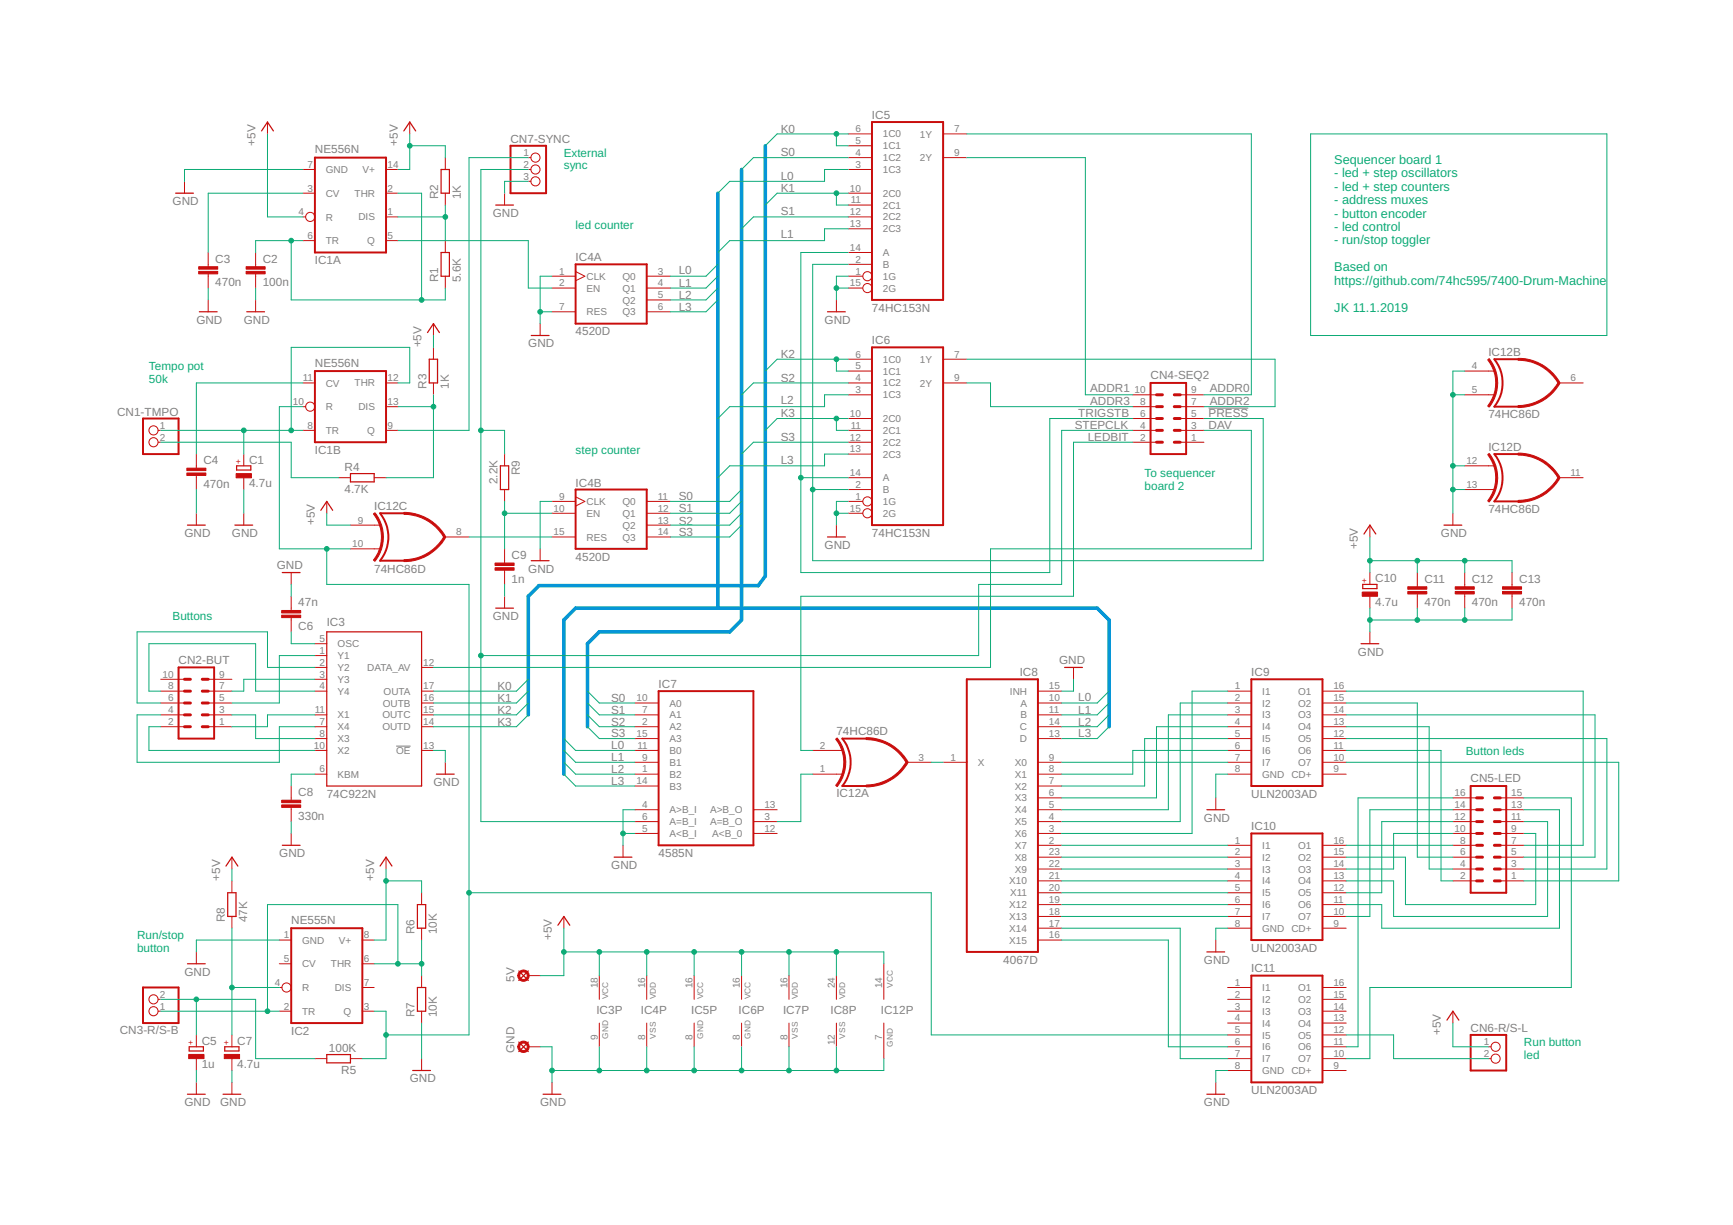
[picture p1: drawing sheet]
<svg xmlns="http://www.w3.org/2000/svg" width="297mm" height="210mm" viewBox="0 0 297 210" stroke-linecap="round" stroke-linejoin="round" font-family="sans-serif">
<path d="M207.2 69.9h6.8M67.9 127.8h2.5" fill="none" stroke="#808080" stroke-width=".17"/>
<g fill="none" stroke="#c90d0c" stroke-width=".34">
<path d="M54 27h12.2v16.3h-12.2zM87.5 25h6.1v8.1h-6.1zM149.5 20.9h12.1v30.5h-12.1zM98.7 45.3h12.1v10.2h-12.1zM149.5 59.5h12.1v30.5h-12.1zM24.5 71.7h6.1v6.1h-6.1zM54 63.6h12.2v12.2h-12.2zM197.2 65.6h6.1v12.2h-6.1zM260.2 61.6h-4.1a6.6 6.6 0 0 1 0 8.1h4.1M260.2 77.8h-4.1a6.5 6.5 0 0 1 0 8.1h4.1M69.2 87.9h-4a6.5 6.5 0 0 1 0 8.2h4M98.7 83.9h12.1v10.1h-12.1z"/>
<path d="M30.6 114.4h6.1v12.2h-6.1zM112.9 118.4h16.2v26.4h-16.2zM165.7 116.4h12.2v46.7h-12.2zM214.5 116.4h12.2v18.3h-12.2zM148.4 126.6h-4a6.5 6.5 0 0 1 0 8.1h4M252.1 134.7h6.1v18.3h-6.1zM49.9 159h12.2v16.3h-12.2zM214.5 142.8h12.2v18.3h-12.2zM24.5 169.2h6.1v6.1h-6.1zM214.5 167.2h12.2v18.3h-12.2zM252.1 177.3h6.1v6.1h-6.1z"/>
</g>
<g fill="none" stroke="#c90d0c" stroke-width=".17">
<path d="M31.6 31.1v2M45.8 20.9v2M51.9 37.2h.5M51.9 33.1h2.1M51.9 29h2.1M66.2 37.2h2M66.2 33.1h2M66.2 29h2M70.2 20.9v2M76.3 27v2M76.3 33.1v2M86.5 33.1v2"/>
<path d="M90.6 29h.4M90.6 27h.4M90.6 31.1h.4M145.4 37.2h4.1M145.4 33.1h4.1M145.4 29h4.1M145.4 27h4.1M145.4 25h4.1M145.4 22.9h4.1M145.4 35.1h4.1M145.4 39.2h4.1M161.6 27h4.1"/>
<path d="M161.6 22.9h4.1M35.7 43.3v2.4M35.7 46.9v2.5M35.7 51.4v2M43.8 43.3v2.4M43.8 46.9v2.5M43.8 51.4v2M51.9 41.2h2.1M66.2 41.2h2M74.3 55.5v2M74.3 59.5v2.1M76.3 41.2v2.1"/>
<path d="M76.3 47.3v2.1M92.6 55.5v2M94.6 47.3h4.1M94.6 49.4h4.1M94.6 53.4h4.1M98.7 46.5l1.5 .8-1.5 .8M110.8 47.3h4.1M110.8 49.4h4.1M110.8 51.4h4.1M110.8 53.4h4.1M143.4 51.4v2M145.4 47.3h2.5"/>
<path d="M145.4 49.4h2.5M145.4 45.3h4.1M145.4 43.3h4.1M27.1 73.7h.5M27.1 75.8h.5M33.7 77.8v2.4M41.8 77.8v2M51.9 73.7h2.1M51.9 69.7h.5M51.9 65.6h2.1M66.2 73.7h2M66.2 69.7h2"/>
<path d="M66.2 65.6h2M74.3 65.6v2M86.5 77.8v2M145.4 73.7h4.1M145.4 65.6h4.1M145.4 67.6h4.1M145.4 63.6h4.1M145.4 61.6h4.1M145.4 71.7h4.1M145.4 75.8h4.1M145.4 77.8h4.1M161.6 65.6h4.1"/>
<path d="M161.6 61.6h4.1M194.2 73.7h4M194.2 69.7h4M194.2 67.6h4M194.2 71.7h4M194.2 75.8h4M202.3 73.7h4.1M202.3 69.7h4.1M202.3 67.6h4.1M202.3 71.7h4.1M202.3 75.8h4.1M251.1 67.6h5"/>
<path d="M251.1 63.6h5M251.1 79.8h5M267.3 65.6h4.1M33.7 81.4v2.5M33.7 87.9v2.1M41.8 81.9v2M41.8 87.9v2.1M49.9 98.1v2M56 85.9v2M58 81.9h2.1M60.1 90h5.1M60.1 94h5.1"/>
<path d="M64.1 81.9h2.1M76.3 92h4.1M86.5 83.9v2M86.5 94v2.5M86.5 97.7v2.4M92.6 94v2.1M94.6 85.9h4.1M94.6 87.9h4.1M94.6 92h4.1M98.7 85.1l1.5 .8-1.5 .8M110.8 85.9h4.1M110.8 87.9h4.1"/>
<path d="M110.8 90h4.1M110.8 92h4.1M143.4 90v2M145.4 85.9h2.5M145.4 87.9h2.5M145.4 83.9h4.1M145.4 81.9h4.1M234.8 90v2M234.8 98.1v2M242.9 98.1v2.4M249 87.9v2.1M251.1 83.9h5"/>
<path d="M251.1 98.1v2.4M259.2 98.1v2.4M267.3 81.9h4.1M27.6 116.4h4M27.6 118.4h4M35.7 116.4h4.1M35.7 118.4h4.1M49.9 102.2v2.4M49.9 105.8v2.5M54 112.3h2M54 114.4h2M54 116.4h2"/>
<path d="M54 118.4h2M54 110.3h2M72.3 114.4h2M72.3 118.4h2M86.5 102.2v2M177.9 118.4h4.1M184 114.4v2M210.4 118.4h4.1M226.7 118.4h4M234.8 102.2v2M234.8 108.3v2M242.9 101.8v2.4"/>
<path d="M251.1 101.8v2.4M259.2 101.8v2.4M27.6 122.5h4M27.6 124.5h4M27.6 120.5h4M35.7 122.5h4.1M35.7 124.5h4.1M35.7 120.5h4.1M49.9 134.7v2.4M49.9 138.3v2.5M54 132.7h2M54 122.5h2"/>
<path d="M54 128.6h2M54 126.6h2M54 124.5h2M72.3 122.5h2M72.3 128.6h2M72.3 124.5h2M72.3 120.5h2M76.3 130.6v2.1M108.8 132.7h4.1M108.8 122.5h4.1M108.8 128.6h4.1M108.8 126.6h4.1"/>
<path d="M108.8 124.5h4.1M108.8 120.5h4.1M108.8 138.7h4.1M108.8 130.6h4.1M108.8 134.7h4.1M129.1 138.7h4.1M139.3 132.7h5.1M139.3 128.6h5.1M155.6 130.6h4M161.6 130.6h4.1M177.9 132.7h4.1M177.9 122.5h4.1"/>
<path d="M177.9 126.6h4.1M177.9 124.5h4.1M177.9 120.5h4.1M177.9 138.7h4.1M177.9 130.6h4.1M177.9 134.7h4.1M177.9 136.7h4.1M208.4 136.7v2M210.4 132.7h4.1M210.4 122.5h4.1M210.4 128.6h4.1M210.4 126.6h4.1"/>
<path d="M210.4 124.5h4.1M210.4 120.5h4.1M210.4 130.6h4.1M226.7 132.7h4M226.7 122.5h4M226.7 128.6h4M226.7 126.6h4M226.7 124.5h4M226.7 120.5h4M226.7 130.6h4M249 138.7h4.1M249 136.7h4.1"/>
<path d="M257.2 138.7h4M257.2 136.7h4M39.8 146.9v2M39.8 150.9v2.1M39.8 157v2M49.9 142.8v2M66.2 146.9v2M72.3 153v2M72.3 159v2.1M96.6 157v2M106.8 144.8v2.1M108.8 140.8h4.1"/>
<path d="M108.8 142.8h4.1M129.1 140.8h4.1M129.1 142.8h4.1M177.9 140.8h4.1M177.9 142.8h4.1M177.9 144.8h4.1M177.9 146.9h4.1M177.9 148.9h4.1M177.9 150.9h4.1M177.9 153h4.1M177.9 155h4.1M177.9 157h4.1"/>
<path d="M177.9 159h4.1M210.4 144.8h4.1M210.4 146.9h4.1M210.4 148.9h4.1M210.4 150.9h4.1M210.4 153h4.1M210.4 155h4.1M210.4 157h4.1M210.4 159h4.1M226.7 144.8h4M226.7 146.9h4M226.7 148.9h4"/>
<path d="M226.7 150.9h4M226.7 153h4M226.7 155h4M226.7 157h4M226.7 159h4M249 140.8h4.1M249 142.8h4.1M249 144.8h4.1M249 146.9h4.1M249 148.9h4.1M249 150.9h4.1M257.2 140.8h4"/>
<path d="M257.2 142.8h4M257.2 144.8h4M257.2 146.9h4M257.2 148.9h4M257.2 150.9h4M27.1 173.3h.5M27.1 171.2h.5M33.7 163.1v2M33.7 177.3v2.1M39.8 177.3v2.1M47.9 173.3h2M47.9 169.2h.4"/>
<path d="M47.9 165.1h2M47.9 161.1h2M62.1 173.3h2M62.1 169.2h2M62.1 165.1h2M62.1 161.1h2M72.3 167.2v2M72.3 173.3v2M90.6 179.4h2M90.6 167.2h2M102.7 167.2v4M102.7 175.3v4.1"/>
<path d="M110.8 167.2v4M110.8 175.3v4.1M119 167.2v4M119 175.3v4.1M127.1 167.2v4M127.1 175.3v4.1M135.2 167.2v4M135.2 175.3v4.1M143.4 167.2v4M143.4 175.3v4.1M151.5 165.1v6.1M151.5 175.3v6.1"/>
<path d="M177.9 161.1h4.1M208.4 161.1v2M210.4 173.3h4.1M210.4 169.2h4.1M210.4 171.2h4.1M210.4 175.3h4.1M210.4 177.3h4.1M210.4 179.4h4.1M226.7 173.3h4M226.7 169.2h4M226.7 171.2h4M226.7 175.3h4"/>
<path d="M226.7 177.3h4M226.7 179.4h4M249 173.3v2M255.1 179.4h.5M33.7 181.4v2M33.7 185.5v2M39.8 181.4v2M39.8 185.5v2M54 181.4h2M60.1 181.4h2M72.3 181.4v2M94.6 185.5v2"/>
<path d="M208.4 185.5v2M210.4 181.4h4.1M210.4 183.4h4.1M226.7 181.4h4M226.7 183.4h4M255.1 181.4h.5"/>
<circle cx="53.2" cy="37.2" r=".78"/>
<circle cx="91.8" cy="31.1" r=".78"/>
<circle cx="91.8" cy="27" r=".78"/>
<circle cx="91.8" cy="29" r=".78"/>
<circle cx="148.7" cy="47.3" r=".78"/>
<circle cx="148.7" cy="49.4" r=".78"/>
<circle cx="26.3" cy="75.8" r=".78"/>
<circle cx="26.3" cy="73.7" r=".78"/>
<circle cx="53.2" cy="69.7" r=".78"/>
<circle cx="148.7" cy="87.9" r=".78"/>
<circle cx="148.7" cy="85.9" r=".78"/>
<circle cx="26.3" cy="171.2" r=".78"/>
<circle cx="26.3" cy="173.3" r=".78"/>
<circle cx="49.1" cy="169.2" r=".78"/>
<circle cx="256.3" cy="179.4" r=".78"/>
<circle cx="256.3" cy="181.4" r=".78"/>
</g>
<g fill="none" stroke="#c90d0c" stroke-width=".21">
<path d="M30.1 33.1h3M44.8 22.4l1-1.5 1.1 1.5M69.2 22.4l1-1.5 1 1.5M75.6 29h1.4v4.1h-1.4zM85 35.1h3M34.2 53.4h3M42.3 53.4h3M73.3 57l1-1.5 1 1.5M75.6 43.3h1.4v4h-1.4zM91.1 57.5h3M141.8 53.4h3.1M40.6 79.8h2.4v.7h-2.4z"/>
<path d="M73.6 61.6h1.4v4h-1.4zM85.8 79.8h1.4v4.1h-1.4zM32.1 90h3.1M40.3 90h3M48.4 98.1h3M55 87.4l1-1.5 1 1.5M60.1 81.2h4v1.4h-4zM91.1 96.1h3M141.8 92h3.1M233.8 91.5l1-1.5 1 1.5M247.5 90h3M56 108.3h16.3v26.4h-16.3z"/>
<path d="M85 104.2h3M182.5 114.4h3M233.3 110.3h3M233.6 100.1h2.4v.8h-2.4zM74.8 132.7h3.1M206.9 138.7h3M38.7 148.4l1.1-1.5 1 1.5M39 153h1.4v4h-1.4zM48.4 144.8h3M65.2 148.4l1-1.5 1 1.5M71.5 155h1.5v4h-1.5zM95.6 158.5l1-1.5 1.1 1.5"/>
<path d="M105.3 146.9h3M32.1 165.1h3.1M32.4 179.4h2.5v.7h-2.5zM38.5 179.4h2.5v.7h-2.5zM71.5 169.2h1.5v4.1h-1.5zM88.9 166.4l1.7 1.6M88.9 178.6l1.7 1.6M90.6 166.4l-1.7 1.6M90.6 178.6l-1.7 1.6M206.9 163.1h3M248 174.8l1-1.5 1 1.5M32.1 187.5h3.1"/>
<path d="M38.2 187.5h3.1M56 180.7h4.1v1.4h-4.1zM70.7 183.4h3.1M93.1 187.5h3M206.9 187.5h3"/>
</g>
<g fill="#c90d0c" stroke="#c90d0c" stroke-width=".17">
<path d="M148.5 126.4a8.2 8.2 0 0 1 7.1 4.2l-.2 .1a7.9 7.9 0 0 0-6.9-4z" fill-rule="evenodd"/>
<path d="M148.5 134.5a8 8 0 0 0 6.9-4l.2 .2a8.3 8.3 0 0 1-7.1 4.1z" fill-rule="evenodd"/>
<path d="M143.2 126.7l.3-.3a6.6 6.6 0 0 1 0 8.4l-.3-.2a6.3 6.3 0 0 0 0-7.9z" fill-rule="evenodd"/>
<path d="M69.2 95.9a7.9 7.9 0 0 0 6.9-4l.3 .2a8.1 8.1 0 0 1-7.2 4.1z" fill-rule="evenodd"/>
<path d="M69.2 87.8a8.2 8.2 0 0 1 7.2 4.2l-.3 .1a7.9 7.9 0 0 0-6.9-4z" fill-rule="evenodd"/>
<path d="M64 88.1l.3-.2a6.7 6.7 0 0 1 0 8.3l-.3-.2a6.4 6.4 0 0 0 0-7.9z" fill-rule="evenodd"/>
<path d="M88.9 166.6a.98 .98 0 0 1 1.6 0 .98 .98 0 0 1-.5 1.5 .98 .98 0 0 1-1.2-.9h.3a.65 .65 0 0 1 .9-.6 .65 .65 0 0 1 .2 1 .65 .65 0 0 1-1.1-.2v-.2h-.3z" fill-rule="evenodd"/>
<path d="M88.9 178.8a.97 .97 0 0 1 1.6 0 .97 .97 0 0 1-.5 1.5 .97 .97 0 0 1-1.2-.9h.3a.65 .65 0 0 1 .9-.7 .65 .65 0 0 1 .2 1.1 .65 .65 0 0 1-1.1-.2v-.2h-.3z" fill-rule="evenodd"/>
<path d="M260.2 69.5a7.9 7.9 0 0 0 6.9-4l.3 .2a8.2 8.2 0 0 1-7.2 4.1z" fill-rule="evenodd"/>
<path d="M260.2 61.4a8.1 8.1 0 0 1 7.2 4.2l-.3 .1a7.9 7.9 0 0 0-6.9-4z" fill-rule="evenodd"/>
<path d="M255 61.7l.2-.3a6.7 6.7 0 0 1 0 8.4l-.2-.2a6.4 6.4 0 0 0 0-7.9z" fill-rule="evenodd"/>
<path d="M260.2 85.7a7.9 7.9 0 0 0 6.9-4l.3 .2a8.2 8.2 0 0 1-7.2 4.2z" fill-rule="evenodd"/>
<path d="M260.2 77.6a8.2 8.2 0 0 1 7.2 4.2l-.3 .2a7.9 7.9 0 0 0-6.9-4z" fill-rule="evenodd"/>
<path d="M255 77.9l.2-.2a6.7 6.7 0 0 1 0 8.3l-.2-.2a6.4 6.4 0 0 0 0-7.9z" fill-rule="evenodd"/>
</g>
<g fill="none" stroke="#c90d0c" stroke-width=".51">
<path d="M198.2 71.7h1M198.2 73.7h1M198.2 75.8h1M198.2 67.6h1M198.2 69.7h1M201.3 71.7h1M201.3 73.7h1M201.3 75.8h1M201.3 67.6h1M201.3 69.7h1M31.6 116.4h1M31.6 118.4h1"/>
<path d="M34.7 116.4h1M34.7 118.4h1M31.6 120.5h1M31.6 122.5h1M31.6 124.5h1M34.7 120.5h1M34.7 122.5h1M34.7 124.5h1M253.1 136.7h1M253.1 138.7h1M256.1 136.7h1.1M256.1 138.7h1.1"/>
<path d="M253.1 146.9h1M253.1 148.9h1M253.1 150.9h1M253.1 142.8h1M253.1 144.8h1M253.1 140.8h1M256.1 146.9h1.1M256.1 148.9h1.1M256.1 150.9h1.1M256.1 142.8h1.1M256.1 144.8h1.1M256.1 140.8h1.1"/>
</g>
<g fill="#c90d0c" stroke="#c90d0c" stroke-width=".17">
<path d="M40.5 81.2h2.6v.7h-2.6z"/>
<path d="M42.2 46.5h3.2v.4h-3.2z"/>
<path d="M42.2 45.7h3.2v.4h-3.2z"/>
<path d="M34.1 46.5h3.2v.4h-3.2z"/>
<path d="M34.1 45.7h3.2v.4h-3.2z"/>
<path d="M32 81h3.3v.5h-3.3z"/>
<path d="M32 80.2h3.3v.4h-3.3z"/>
<path d="M32.3 180.7h2.7v.7h-2.7z"/>
<path d="M38.4 180.7h2.7v.7h-2.7z"/>
<path d="M48.3 104.6h3.2v.4h-3.2z"/>
<path d="M48.3 105.4h3.2v.4h-3.2z"/>
<path d="M48.3 137.9h3.2v.4h-3.2z"/>
<path d="M48.3 137.1h3.2v.4h-3.2z"/>
<path d="M84.9 97.3h3.2v.4h-3.2z"/>
<path d="M84.9 96.5h3.2v.4h-3.2z"/>
<path d="M241.3 101.3h3.3v.5h-3.3z"/>
<path d="M241.3 100.5h3.3v.5h-3.3z"/>
<path d="M249.4 101.3h3.3v.5h-3.3z"/>
<path d="M249.4 100.5h3.3v.5h-3.3z"/>
<path d="M257.5 101.3h3.3v.5h-3.3z"/>
<path d="M257.5 100.5h3.3v.5h-3.3z"/>
<path d="M233.5 101.5h2.6v.7h-2.6z"/>
</g>
<path d="M123 33.1v71.1M127.1 29v77.2l-2 2.1h-22.4l-2 2v14.2M131.2 25v73.7l-1.2 1.7h-37.6l-1.8 1.8v20.3M190.1 124.5v-18.3l-2-2h-89.4l-2.1 2v26.5" fill="none" stroke="#0696d7" stroke-width=".61"/>
<g fill="none" stroke="#0dab76" stroke-width=".17">
<path d="M45.8 22.9v14.3h6.1M51.9 29h-20.3v2.1M51.9 33.1h-16.2v10.2M68.2 37.2h8.1M68.2 33.1h4.1v18.3M70.2 22.9v6.1h-2M70.2 25h6.1v2M76.3 35.1v6.1M90.6 29h-8.2v111.8h26.4M90.6 31.1h-4.1v2M90.6 27h-10.2v46.7h-12.2M143.4 22.9v2.1h2"/>
<path d="M143.4 33.1v2h2M145.4 37.2h-16.3l-2 2M145.4 29h-4.1v2.1h-16.2l-2.1 2M145.4 33.1h-12.2l-2 2M145.4 39.2h-4.1v2h-16.2l-2.1 2.1M145.4 22.9h-12.2l-2 2.1M145.4 27h-16.3l-2 2M165.7 27h20.3v40.6h8.2M165.7 22.9h48.8v44.7h-8.1M224.6 22.9h50.8v34.6h-50.8zM35.7 49.4v2M43.8 49.4v2"/>
<path d="M49.9 41.2v10.2h26.4v-2M51.9 41.2h-8.1v2.1M68.2 41.2h22.4v8.2h4M74.3 57.5v2M92.6 53.4h2M94.6 47.3h-2v8.2M123 45.3l-2 2h-6.1M123 51.4l-2 2h-6.1M123 47.3l-2 2.1h-6.1M123 49.4l-2 2h-6.1M143.4 49.4h2M145.4 47.3h-2v4.1"/>
<path d="M145.4 45.3h-6.1v50.8h77.2v-24.4h-10.1M145.4 43.3h-8.1v54.8h42.6v-26.4h14.3M27.6 75.8h22.3v6.1h8.1M27.6 73.7h24.3M41.8 73.7v4.1M51.9 65.6h-18.2v12.2M51.9 69.7h-4v24.3h12.2M68.2 65.6h2v-6.1h-20.3v14.2M68.2 69.7h6.1M74.3 67.6v14.3h-8.1M82.4 73.7h4.1v4.1M143.4 61.6v2h2"/>
<path d="M143.4 71.7v2h2M145.4 67.6h-4.1v2.1h-16.2l-2.1 2M145.4 77.8h-4.1v2h-16.2l-2.1 2.1M145.4 65.6h-16.3l-2 2M145.4 75.8h-16.3l-2 2M145.4 61.6h-12.2l-2 2M145.4 71.7h-12.2l-2 2M165.7 65.6h4.1v4.1h24.4M165.7 61.6h52.8v8.1h-12.1M194.2 75.8h-10.2v26.4h-46.7v26.4h2M194.2 73.7h-12.2v26.4h-14.3v12.2h-85.3M206.4 73.7h8.1v20.3h-44.7v20.4h-95.5"/>
<path d="M249 67.6h2.1M249 79.8h2.1M251.1 63.6h-2.1v24.3M33.7 83.9v4M41.8 83.9v4M56 87.9v2.1h4.1M56 94v6.1h24.4v77.2h-14.2M80.4 92h14.2M86.5 85.9v8.1M86.5 87.9h8.1M94.6 85.9h-2v8.1M127.1 87.9l-2 2.1h-10.2"/>
<path d="M127.1 83.9l-2 2h-10.2M127.1 85.9l-2 2h-10.2M127.1 90l-2 2h-10.2M137.3 81.9h8.1M139.3 83.9h6.1M143.4 87.9h2M145.4 85.9h-2v4.1M234.8 92v6.1M234.8 96.1h24.4v2M242.9 96.1v2M249 83.9h2.1M251.1 96.1v2"/>
<path d="M27.6 118.4h-2.1v-8.1h18.3v8.1h10.2M49.9 100.1v2.1M49.9 108.3v2h4.1M54 114.4h-8.2v-6.1h-22.3v12.2h4.1M54 116.4h-12.2v2h-2M54 112.3h-6.1v8.2h-8.1M86.5 100.1v2.1M90.6 116.4l-2.1 2h-14.2M90.6 118.4l-2.1 2.1h-14.2M100.7 118.4l2 2.1h6.1M184 116.4v2h-2M190.1 118.4l-2 2.1h-6.1"/>
<path d="M210.4 118.4h-6.1v24.4h-22.3M230.7 118.4h40.7v26.4h-10.2M234.8 104.2v4.1M242.9 104.2v2M251.1 104.2v2M259.2 104.2v2h-24.4M27.6 124.5h-2.1v4.1h28.5M27.6 122.5h-4.1v8.1h24.4v-6.1h6.1M39.8 122.5h4v4.1h10.2M54 122.5h-8.2v2h-6M54 132.7h-4.1v2M74.3 128.6h2v2"/>
<path d="M90.6 120.5l-2.1 2h-14.2M90.6 122.5l-2.1 2h-14.2M96.6 126.6l2.1 2h10.1M96.6 130.6l2.1 2.1h10.1M96.6 128.6l2.1 2h10.1M96.6 132.7l2.1 2h10.1M100.7 120.5l2 2h6.1M100.7 122.5l2 2h6.1M100.7 124.5l2 2.1h6.1M108.8 138.7h-2v6.1M139.3 132.7h-2v8.1h-4.1M159.6 130.6h2"/>
<path d="M182 130.6h28.4M190.1 120.5l-2 2h-6.1M190.1 122.5l-2 2h-6.1M190.1 124.5l-2 2.1h-6.1M210.4 128.6h-16.2v4.1h-12.2M210.4 122.5h-10.1v16.2h-18.3M210.4 132.7h-2v4M210.4 120.5h-8.1v20.3h-20.3M210.4 124.5h-12.2v12.2h-16.2M210.4 126.6h-14.2v8.1h-14.2M230.7 128.6h16.3v22.3h2M230.7 130.6h46.8v20.3h-16.3"/>
<path d="M230.7 120.5h12.2v26.4h6.1M230.7 122.5h42.7v24.4h-12.2M230.7 124.5h14.3v24.4h4M230.7 126.6h44.7v22.3h-14.2M249 138.7h-14.2v18.3h-4.1M249 136.7h-16.2v42.7h-2.1M261.2 136.7h8.1v32.5h-34.5v12.2h-4.1M261.2 138.7h6.1v20.3h-30.5v-4h-6.1M39.8 148.9v2M39.8 159v18.3M49.9 140.8v2M66.2 148.9v12.2h-2.1"/>
<path d="M66.2 150.9h6.1v2.1M80.4 153h79.2v24.3h50.8M96.6 159v8.2h-4M106.8 142.8h2M182 150.9h28.4M182 159h20.3v22.4h8.1M182 155h28.4M182 153h28.4M182 144.8h28.4M182 146.9h28.4M182 148.9h28.4M182 157h28.4"/>
<path d="M210.4 159h-2v2.1M230.7 144.8h18.3M249 142.8h-10.1v6.1h-8.2M249 140.8h-12.2v12.2h-6.1M261.2 140.8h4.1v16.2h-26.4v-6.1h-8.2M261.2 142.8h2v12.2h-22.3v-8.1h-10.2M27.6 171.2h16.2v10.2h10.2M27.6 173.3h20.3M33.7 171.2v6.1M39.8 169.2h8.1M47.9 161.1h-14.2v2M64.1 173.3h2.1v8.1h-4.1"/>
<path d="M64.1 165.1h8.2M68.2 165.1v-10.1h-22.4v18.3M72.3 161.1v6.1M72.3 175.3v6.1M92.6 179.4h2v6.1M96.6 163.1h54.9v2M102.7 163.1v4.1M102.7 179.4v4M110.8 163.1v4.1M110.8 179.4v4M119 163.1v4.1M119 179.4v4"/>
<path d="M127.1 163.1v4.1M127.1 179.4v4M135.2 163.1v4.1M135.2 179.4v4M143.4 163.1v4.1M143.4 179.4v4M182 161.1h18.3v18.3h10.1M230.7 177.3h8.2v4.1h16.2M249 175.3v4.1h6.1M33.7 183.4v2.1M39.8 183.4v2.1M151.5 181.4v2h-56.9"/>
<path d="M210.4 183.4h-2v2.1"/>
</g>
<g fill="#0dab76" stroke="#0dab76" stroke-width=".17">
<circle cx="70.2" cy="25" r=".4"/>
<circle cx="66.2" cy="150.9" r=".4"/>
<circle cx="96.6" cy="163.1" r=".4"/>
<circle cx="143.4" cy="163.1" r=".4"/>
<circle cx="135.2" cy="163.1" r=".4"/>
<circle cx="127.1" cy="163.1" r=".4"/>
<circle cx="119" cy="163.1" r=".4"/>
<circle cx="110.8" cy="163.1" r=".4"/>
<circle cx="102.7" cy="163.1" r=".4"/>
<circle cx="234.8" cy="96.1" r=".4"/>
<circle cx="251.1" cy="96.1" r=".4"/>
<circle cx="242.9" cy="96.1" r=".4"/>
<circle cx="92.6" cy="53.4" r=".4"/>
<circle cx="143.4" cy="87.9" r=".4"/>
<circle cx="143.4" cy="49.4" r=".4"/>
<circle cx="106.8" cy="142.8" r=".4"/>
<circle cx="94.6" cy="183.4" r=".4"/>
<circle cx="143.4" cy="183.4" r=".4"/>
<circle cx="135.2" cy="183.4" r=".4"/>
<circle cx="127.1" cy="183.4" r=".4"/>
<circle cx="119" cy="183.4" r=".4"/>
<circle cx="110.8" cy="183.4" r=".4"/>
<circle cx="102.7" cy="183.4" r=".4"/>
<circle cx="234.8" cy="106.2" r=".4"/>
<circle cx="251.1" cy="106.2" r=".4"/>
<circle cx="242.9" cy="106.2" r=".4"/>
<circle cx="249" cy="67.6" r=".4"/>
<circle cx="249" cy="79.8" r=".4"/>
<circle cx="249" cy="83.9" r=".4"/>
<circle cx="49.9" cy="41.2" r=".4"/>
<circle cx="72.3" cy="51.4" r=".4"/>
<circle cx="76.3" cy="37.2" r=".4"/>
<circle cx="49.9" cy="73.7" r=".4"/>
<circle cx="41.8" cy="73.7" r=".4"/>
<circle cx="74.3" cy="69.7" r=".4"/>
<circle cx="72.3" cy="165.1" r=".4"/>
<circle cx="68.2" cy="165.1" r=".4"/>
<circle cx="45.8" cy="173.3" r=".4"/>
<circle cx="33.7" cy="171.2" r=".4"/>
<circle cx="66.2" cy="177.3" r=".4"/>
<circle cx="56" cy="94" r=".4"/>
<circle cx="80.4" cy="153" r=".4"/>
<circle cx="39.8" cy="169.2" r=".4"/>
<circle cx="82.4" cy="112.3" r=".4"/>
<circle cx="82.4" cy="73.7" r=".4"/>
<circle cx="86.5" cy="87.9" r=".4"/>
<circle cx="139.3" cy="83.9" r=".4"/>
<circle cx="137.3" cy="81.9" r=".4"/>
<circle cx="143.4" cy="22.9" r=".4"/>
<circle cx="143.4" cy="33.1" r=".4"/>
<circle cx="143.4" cy="61.6" r=".4"/>
<circle cx="143.4" cy="71.7" r=".4"/>
</g>
<g font-size="2.2" fill="#0dab76">
<text x="228.7" y="28">Sequencer board 1</text>
<text x="228.7" y="30.3">- led + step oscillators</text>
<text x="228.7" y="32.7">- led + step counters</text>
<text x="228.7" y="35">- address muxes</text>
<text x="228.7" y="37.3">- button encoder</text>
<text x="228.7" y="39.6">- led control</text>
<text x="228.7" y="41.9">- run/stop toggler</text>
<text x="228.7" y="46.5">Based on</text>
<text x="228.7" y="48.8">https://github.com/74hc595/7400-Drum-Machine</text>
<text x="228.7" y="53.4">JK 11.1.2019</text>
</g>
<g font-size="2" fill="#808080">
<text x="133.8" y="22.7">K0</text>
<text x="149.5" y="20.4">IC5</text>
<text x="43.8" y="25" transform="rotate(-90 43.8 25)">+5V</text>
<text x="54" y="26.3">NE556N</text>
<text x="68.2" y="25" transform="rotate(-90 68.2 25)">+5V</text>
<text x="87.5" y="24.5">CN7-SYNC</text>
<text x="133.8" y="26.8">S0</text>
<text x="29.6" y="35.1">GND</text>
<text x="75.1" y="34.1" transform="rotate(-90 75.1 34.1)">R2</text>
<text x="79" y="34.1" transform="rotate(-90 79 34.1)">1K</text>
<text x="133.8" y="30.9">L0</text>
<text x="133.8" y="32.9">K1</text>
<text x="84.4" y="37.2">GND</text>
<text x="133.8" y="40.8">L1</text>
<text x="133.8" y="36.8">S1</text>
<text x="36.9" y="45">C3</text>
<text x="45" y="45">C2</text>
<text x="54" y="45.3">IC1A</text>
<text x="98.7" y="44.8">IC4A</text>
<text x="116.3" y="46.9">L0</text>
<text x="36.9" y="49.1">470n</text>
<text x="45" y="49.1">100n</text>
<text x="75.1" y="48.3" transform="rotate(-90 75.1 48.3)">R1</text>
<text x="79" y="48.3" transform="rotate(-90 79 48.3)">5.6K</text>
<text x="116.3" y="49.2">L1</text>
<text x="116.3" y="51.2">L2</text>
<text x="116.3" y="53.2">L3</text>
<text x="149.5" y="53.4">74HC153N</text>
<text x="33.7" y="55.5">GND</text>
<text x="41.8" y="55.5">GND</text>
<text x="72.3" y="59.5" transform="rotate(-90 72.3 59.5)">+5V</text>
<text x="90.5" y="59.5">GND</text>
<text x="98.7" y="57.5">4520D</text>
<text x="141.3" y="55.5">GND</text>
<text x="149.5" y="59">IC6</text>
<text x="54" y="62.9">NE556N</text>
<text x="133.8" y="65.4">S2</text>
<text x="133.8" y="61.3">K2</text>
<text x="197.2" y="65">CN4-SEQ2</text>
<text x="255.1" y="61">IC12B</text>
<text x="20.1" y="71.2">CN1-TMPO</text>
<text x="73.1" y="66.6" transform="rotate(-90 73.1 66.6)">R3</text>
<text x="76.9" y="66.6" transform="rotate(-90 76.9 66.6)">1K</text>
<text x="133.8" y="69.3">L2</text>
<text x="133.8" y="71.5">K3</text>
<text x="184.8" y="71.5">TRIGSTB</text>
<text x="186.8" y="67.2">ADDR1</text>
<text x="186.8" y="69.5">ADDR3</text>
<text x="207.2" y="71.5">PRESS</text>
<text x="207.4" y="67.2">ADDR0</text>
<text x="207.4" y="69.5">ADDR2</text>
<text x="255.1" y="71.7">74HC86D</text>
<text x="54" y="77.8">IC1B</text>
<text x="133.8" y="75.6">S3</text>
<text x="184.2" y="73.5">STEPCLK</text>
<text x="186.4" y="75.6">LEDBIT</text>
<text x="207.2" y="73.5">DAV</text>
<text x="255.1" y="77.3">IC12D</text>
<text x="34.9" y="83.6">470n</text>
<text x="34.9" y="79.5">C4</text>
<text x="42.7" y="83.5">4.7u</text>
<text x="42.7" y="79.4">C1</text>
<text x="59" y="80.7">R4</text>
<text x="85.3" y="82.9" transform="rotate(-90 85.3 82.9)">2.2K</text>
<text x="89.1" y="81.4" transform="rotate(-90 89.1 81.4)">R9</text>
<text x="98.7" y="83.4">IC4B</text>
<text x="133.8" y="79.4">L3</text>
<text x="54" y="90" transform="rotate(-90 54 90)">+5V</text>
<text x="59" y="84.5">4.7K</text>
<text x="64.1" y="87.4">IC12C</text>
<text x="116.3" y="85.7">S0</text>
<text x="116.3" y="87.8">S1</text>
<text x="116.3" y="90">S2</text>
<text x="255.1" y="88">74HC86D</text>
<text x="31.6" y="92">GND</text>
<text x="39.7" y="92">GND</text>
<text x="87.7" y="95.8">C9</text>
<text x="116.3" y="91.8">S3</text>
<text x="141.3" y="94.1">GND</text>
<text x="149.5" y="92">74HC153N</text>
<text x="232.8" y="94.1" transform="rotate(-90 232.8 94.1)">+5V</text>
<text x="247" y="92">GND</text>
<text x="47.5" y="97.5">GND</text>
<text x="64.1" y="98.1">74HC86D</text>
<text x="87.7" y="99.8">1n</text>
<text x="90.5" y="98.1">GND</text>
<text x="98.7" y="96.1">4520D</text>
<text x="235.7" y="99.8">C10</text>
<text x="244.1" y="99.8">C11</text>
<text x="252.3" y="99.8">C12</text>
<text x="260.4" y="99.8">C13</text>
<text x="51.1" y="103.9">47n</text>
<text x="51.1" y="108">C6</text>
<text x="56" y="107.3">IC3</text>
<text x="84.4" y="106.2">GND</text>
<text x="235.7" y="103.8">4.7u</text>
<text x="244.1" y="103.9">470n</text>
<text x="252.3" y="103.9">470n</text>
<text x="260.4" y="103.9">470n</text>
<text x="30.6" y="113.8">CN2-BUT</text>
<text x="181.5" y="113.8">GND</text>
<text x="232.8" y="112.3">GND</text>
<text x="85.3" y="118.2">K0</text>
<text x="112.9" y="117.9">IC7</text>
<text x="174.8" y="115.9">IC8</text>
<text x="214.5" y="115.8">IC9</text>
<text x="85.3" y="120.3">K1</text>
<text x="85.3" y="122.3">K2</text>
<text x="85.3" y="124.3">K3</text>
<text x="104.8" y="120.3">S0</text>
<text x="104.8" y="122.3">S1</text>
<text x="104.8" y="124.3">S2</text>
<text x="143.4" y="125.9">74HC86D</text>
<text x="184.8" y="120.1">L0</text>
<text x="184.8" y="122.3">L1</text>
<text x="184.8" y="124.3">L2</text>
<text x="104.8" y="128.4">L0</text>
<text x="104.8" y="130.4">L1</text>
<text x="104.8" y="126.4">S3</text>
<text x="184.8" y="126.4">L3</text>
<text x="51.1" y="136.4">C8</text>
<text x="56" y="136.7">74C922N</text>
<text x="74.3" y="134.7">GND</text>
<text x="104.8" y="132.4">L2</text>
<text x="104.8" y="134.5">L3</text>
<text x="143.4" y="136.6">IC12A</text>
<text x="214.5" y="136.7">ULN2003AD</text>
<text x="252.1" y="134.1">CN5-LED</text>
<text x="51.1" y="140.5">330n</text>
<text x="206.4" y="140.8">GND</text>
<text x="214.5" y="142.2">IC10</text>
<text x="47.9" y="146.9">GND</text>
<text x="104.8" y="148.9">GND</text>
<text x="112.9" y="146.9">4585N</text>
<text x="37.7" y="150.9" transform="rotate(-90 37.7 150.9)">+5V</text>
<text x="64.1" y="150.9" transform="rotate(-90 64.1 150.9)">+5V</text>
<text x="38.5" y="158" transform="rotate(-90 38.5 158)">R8</text>
<text x="42.4" y="158" transform="rotate(-90 42.4 158)">47K</text>
<text x="49.9" y="158.3">NE555N</text>
<text x="71.1" y="160.1" transform="rotate(-90 71.1 160.1)">R6</text>
<text x="74.9" y="160.1" transform="rotate(-90 74.9 160.1)">10K</text>
<text x="94.6" y="161.1" transform="rotate(-90 94.6 161.1)">+5V</text>
<text x="31.6" y="167.2">GND</text>
<text x="172" y="165.2">4067D</text>
<text x="206.4" y="165.2">GND</text>
<text x="214.5" y="163.1">ULN2003AD</text>
<text x="214.5" y="166.6">IC11</text>
<text x="88.2" y="168.2" transform="rotate(-90 88.2 168.2)">5V</text>
<text x="102.2" y="173.8">IC3P</text>
<text x="109.8" y="173.8">IC4P</text>
<text x="118.5" y="173.8">IC5P</text>
<text x="126.6" y="173.8">IC6P</text>
<text x="134.2" y="173.8">IC7P</text>
<text x="142.4" y="173.8">IC8P</text>
<text x="151" y="173.8">IC12P</text>
<text x="20.5" y="177.2">CN3-R/S-B</text>
<text x="34.6" y="179">C5</text>
<text x="40.7" y="179">C7</text>
<text x="49.9" y="177.3">IC2</text>
<text x="71.1" y="174.3" transform="rotate(-90 71.1 174.3)">R7</text>
<text x="74.9" y="174.3" transform="rotate(-90 74.9 174.3)">10K</text>
<text x="247" y="177.3" transform="rotate(-90 247 177.3)">+5V</text>
<text x="252.1" y="176.8">CN6-R/S-L</text>
<text x="34.6" y="183">1u</text>
<text x="40.7" y="183">4.7u</text>
<text x="56.4" y="180.2">100K</text>
<text x="58.5" y="184">R5</text>
<text x="70.2" y="185.5">GND</text>
<text x="88.2" y="180.4" transform="rotate(-90 88.2 180.4)">GND</text>
<text x="31.6" y="189.5">GND</text>
<text x="37.7" y="189.5">GND</text>
<text x="92.6" y="189.5">GND</text>
<text x="206.4" y="189.5">GND</text>
<text x="214.5" y="187.5">ULN2003AD</text>
</g>
<g font-size="2" fill="#0dab76">
<text x="96.6" y="26.9">External</text>
<text x="96.6" y="29">sync</text>
<text x="98.7" y="39.2">led counter</text>
<text x="25.5" y="63.5">Tempo pot</text>
<text x="25.5" y="65.6">50k</text>
<text x="98.7" y="77.8">step counter</text>
<text x="196.2" y="81.8">To sequencer</text>
<text x="196.2" y="83.9">board 2</text>
<text x="29.6" y="106.2">Buttons</text>
<text x="251.3" y="129.4">Button leds</text>
<text x="23.5" y="161">Run/stop</text>
<text x="23.5" y="163.1">button</text>
<text x="261.2" y="179.3">Run button</text>
<text x="261.2" y="181.4">led</text>
</g>
<g font-size="1.7" fill="#808080">
<text x="146.6" y="22.7">6</text>
<text x="151.3" y="23.6">1C0</text>
<text x="157.7" y="23.6">1Y</text>
<text x="163.5" y="22.7">7</text>
<text x="52.7" y="28.8">7</text>
<text x="55.8" y="29.7">GND</text>
<text x="62.2" y="29.7">V+</text>
<text x="66.4" y="28.8">14</text>
<text x="89.8" y="26.7">1</text>
<text x="89.8" y="28.8">2</text>
<text x="146.6" y="28.8">3</text>
<text x="146.6" y="26.7">4</text>
<text x="146.6" y="24.7">5</text>
<text x="151.3" y="29.7">1C3</text>
<text x="151.3" y="27.6">1C2</text>
<text x="151.3" y="25.6">1C1</text>
<text x="157.7" y="27.6">2Y</text>
<text x="163.5" y="26.7">9</text>
<text x="52.7" y="32.8">3</text>
<text x="55.8" y="33.7">CV</text>
<text x="60.8" y="33.7">THR</text>
<text x="66.4" y="32.8">2</text>
<text x="89.8" y="30.8">3</text>
<text x="145.7" y="32.8">10</text>
<text x="145.8" y="34.9">11</text>
<text x="151.3" y="33.7">2C0</text>
<text x="151.3" y="35.7">2C1</text>
<text x="51.1" y="36.9">4</text>
<text x="52.7" y="40.9">6</text>
<text x="55.8" y="41.9">TR</text>
<text x="55.8" y="37.8">R</text>
<text x="61.4" y="37.8">DIS</text>
<text x="63" y="41.8">Q</text>
<text x="66.4" y="40.9">5</text>
<text x="66.4" y="36.9">1</text>
<text x="145.7" y="36.9">12</text>
<text x="145.7" y="38.9">13</text>
<text x="151.3" y="37.8">2C2</text>
<text x="151.3" y="39.8">2C3</text>
<text x="95.8" y="47">1</text>
<text x="100.5" y="47.9">CLK</text>
<text x="106.7" y="47.9">Q0</text>
<text x="112.7" y="47">3</text>
<text x="145.7" y="43">14</text>
<text x="146.6" y="47">1</text>
<text x="146.6" y="45">2</text>
<text x="151.3" y="47.9">1G</text>
<text x="151.3" y="45.9">B</text>
<text x="151.3" y="43.9">A</text>
<text x="95.8" y="49.1">2</text>
<text x="95.8" y="53.1">7</text>
<text x="100.5" y="50">EN</text>
<text x="106.7" y="50">Q1</text>
<text x="106.7" y="52">Q2</text>
<text x="112.7" y="49.1">4</text>
<text x="112.7" y="51.1">5</text>
<text x="112.7" y="53.1">6</text>
<text x="145.7" y="49.1">15</text>
<text x="151.3" y="50">2G</text>
<text x="100.5" y="54">RES</text>
<text x="106.7" y="54">Q3</text>
<text x="51.9" y="65.3">11</text>
<text x="66.4" y="65.3">12</text>
<text x="146.6" y="65.3">4</text>
<text x="146.6" y="63.3">5</text>
<text x="146.6" y="61.3">6</text>
<text x="151.3" y="64.2">1C1</text>
<text x="151.3" y="62.2">1C0</text>
<text x="157.7" y="62.2">1Y</text>
<text x="163.5" y="61.3">7</text>
<text x="163.5" y="65.3">9</text>
<text x="252.3" y="63.3">4</text>
<text x="269.2" y="65.3">6</text>
<text x="50.2" y="69.4">10</text>
<text x="55.8" y="70.3">R</text>
<text x="55.8" y="66.2">CV</text>
<text x="60.8" y="66.2">THR</text>
<text x="61.4" y="70.3">DIS</text>
<text x="66.4" y="69.4">13</text>
<text x="145.7" y="71.4">10</text>
<text x="146.6" y="67.4">3</text>
<text x="151.3" y="68.3">1C3</text>
<text x="151.3" y="66.2">1C2</text>
<text x="157.7" y="66.2">2Y</text>
<text x="194.4" y="67.4">10</text>
<text x="195.4" y="71.4">6</text>
<text x="195.4" y="69.4">8</text>
<text x="204.2" y="71.4">5</text>
<text x="204.2" y="69.4">7</text>
<text x="204.2" y="67.4">9</text>
<text x="252.3" y="67.4">5</text>
<text x="27.4" y="73.5">1</text>
<text x="27.4" y="75.5">2</text>
<text x="52.7" y="73.5">8</text>
<text x="55.8" y="74.4">TR</text>
<text x="63" y="74.3">Q</text>
<text x="66.4" y="73.5">9</text>
<text x="145.7" y="75.5">12</text>
<text x="145.7" y="77.5">13</text>
<text x="145.8" y="73.5">11</text>
<text x="151.3" y="72.3">2C0</text>
<text x="151.3" y="74.3">2C1</text>
<text x="151.3" y="76.4">2C2</text>
<text x="195.4" y="75.5">2</text>
<text x="195.4" y="73.5">4</text>
<text x="204.2" y="75.5">1</text>
<text x="204.2" y="73.5">3</text>
<text x="145.7" y="81.6">14</text>
<text x="146.6" y="83.6">2</text>
<text x="151.3" y="78.4">2C3</text>
<text x="151.3" y="82.5">A</text>
<text x="251.3" y="79.5">12</text>
<text x="251.3" y="83.6">13</text>
<text x="269.2" y="81.6">11</text>
<text x="61.3" y="89.7">9</text>
<text x="94.9" y="87.7">10</text>
<text x="95.8" y="85.6">9</text>
<text x="100.5" y="86.5">CLK</text>
<text x="100.5" y="88.6">EN</text>
<text x="106.7" y="86.5">Q0</text>
<text x="106.7" y="88.6">Q1</text>
<text x="112.7" y="85.6">11</text>
<text x="112.7" y="87.7">12</text>
<text x="112.7" y="89.7">13</text>
<text x="145.7" y="87.7">15</text>
<text x="146.6" y="85.6">1</text>
<text x="151.3" y="86.5">1G</text>
<text x="151.3" y="84.5">B</text>
<text x="151.3" y="88.6">2G</text>
<text x="60.4" y="93.8">10</text>
<text x="78.2" y="91.7">8</text>
<text x="94.9" y="91.7">15</text>
<text x="100.5" y="92.6">RES</text>
<text x="106.7" y="90.6">Q2</text>
<text x="106.7" y="92.6">Q3</text>
<text x="112.7" y="91.7">14</text>
<text x="54.8" y="112">1</text>
<text x="54.8" y="110">5</text>
<text x="57.9" y="112.9">Y1</text>
<text x="57.9" y="110.9">OSC</text>
<text x="27.8" y="116.1">10</text>
<text x="28.8" y="118.1">8</text>
<text x="37.6" y="118.1">7</text>
<text x="37.6" y="116.1">9</text>
<text x="54.8" y="114.1">2</text>
<text x="54.8" y="116.1">3</text>
<text x="54.8" y="118.1">4</text>
<text x="57.9" y="115">Y2</text>
<text x="57.9" y="117">Y3</text>
<text x="57.9" y="119">Y4</text>
<text x="63" y="115">DATA_AV</text>
<text x="65.8" y="119">OUTA</text>
<text x="72.5" y="114.1">12</text>
<text x="72.5" y="118.1">17</text>
<text x="173.1" y="119">INH</text>
<text x="179.8" y="118.1">15</text>
<text x="211.7" y="118.1">1</text>
<text x="216.3" y="119">I1</text>
<text x="222.5" y="119">O1</text>
<text x="228.5" y="118.1">16</text>
<text x="28.8" y="124.2">2</text>
<text x="28.8" y="122.2">4</text>
<text x="28.8" y="120.2">6</text>
<text x="37.6" y="124.2">1</text>
<text x="37.6" y="122.2">3</text>
<text x="37.6" y="120.2">5</text>
<text x="53.9" y="122.2">11</text>
<text x="54.8" y="124.2">7</text>
<text x="57.9" y="123.1">X1</text>
<text x="57.9" y="125.1">X4</text>
<text x="65.5" y="123.1">OUTC</text>
<text x="65.5" y="125.1">OUTD</text>
<text x="65.6" y="121.1">OUTB</text>
<text x="72.5" y="120.2">16</text>
<text x="72.5" y="122.2">15</text>
<text x="72.5" y="124.2">14</text>
<text x="109.1" y="120.2">10</text>
<text x="110.1" y="124.2">2</text>
<text x="110.1" y="122.2">7</text>
<text x="114.8" y="125.1">A2</text>
<text x="114.8" y="123.1">A1</text>
<text x="114.8" y="121.1">A0</text>
<text x="174.8" y="125.1">C</text>
<text x="174.9" y="121.1">A</text>
<text x="174.9" y="123.1">B</text>
<text x="179.8" y="120.2">10</text>
<text x="179.8" y="122.2">11</text>
<text x="179.8" y="124.2">14</text>
<text x="211.7" y="120.2">2</text>
<text x="211.7" y="122.2">3</text>
<text x="211.7" y="124.2">4</text>
<text x="216.3" y="121.1">I2</text>
<text x="216.3" y="123.1">I3</text>
<text x="216.3" y="125.1">I4</text>
<text x="222.5" y="121.1">O2</text>
<text x="222.5" y="123.1">O3</text>
<text x="222.5" y="125.1">O4</text>
<text x="228.5" y="120.2">15</text>
<text x="228.5" y="122.2">14</text>
<text x="228.5" y="124.2">13</text>
<text x="53.8" y="128.3">10</text>
<text x="54.8" y="126.3">8</text>
<text x="57.9" y="129.2">X2</text>
<text x="57.9" y="127.2">X3</text>
<text x="67.9" y="129.2">OE</text>
<text x="72.5" y="128.3">13</text>
<text x="109.1" y="126.3">15</text>
<text x="109.2" y="128.3">11</text>
<text x="110.1" y="130.3">9</text>
<text x="114.8" y="131.2">B1</text>
<text x="114.8" y="129.2">B0</text>
<text x="114.8" y="127.2">A3</text>
<text x="140.5" y="128.3">2</text>
<text x="157.4" y="130.3">3</text>
<text x="162.9" y="130.3">1</text>
<text x="167.6" y="131.2">X</text>
<text x="173.9" y="131.2">X0</text>
<text x="174.8" y="127.2">D</text>
<text x="179.8" y="126.3">13</text>
<text x="179.8" y="130.3">9</text>
<text x="211.7" y="126.3">5</text>
<text x="211.7" y="128.3">6</text>
<text x="211.7" y="130.3">7</text>
<text x="216.3" y="127.2">I5</text>
<text x="216.3" y="129.2">I6</text>
<text x="216.3" y="131.2">I7</text>
<text x="222.5" y="127.2">O5</text>
<text x="222.5" y="129.2">O6</text>
<text x="222.5" y="131.2">O7</text>
<text x="228.5" y="126.3">12</text>
<text x="228.5" y="128.3">11</text>
<text x="228.5" y="130.3">10</text>
<text x="54.8" y="132.4">6</text>
<text x="57.9" y="133.3">KBM</text>
<text x="109.1" y="134.4">14</text>
<text x="110.1" y="132.4">1</text>
<text x="114.8" y="133.3">B2</text>
<text x="114.8" y="135.3">B3</text>
<text x="140.5" y="132.4">1</text>
<text x="173.9" y="133.3">X1</text>
<text x="173.9" y="135.3">X2</text>
<text x="173.9" y="137.3">X3</text>
<text x="179.8" y="132.4">8</text>
<text x="179.8" y="134.4">7</text>
<text x="179.8" y="136.4">6</text>
<text x="211.7" y="132.4">8</text>
<text x="216.3" y="133.3">GND</text>
<text x="221.3" y="133.3">CD+</text>
<text x="228.5" y="132.4">9</text>
<text x="249.3" y="136.4">16</text>
<text x="259" y="136.4">15</text>
<text x="110.1" y="138.5">4</text>
<text x="110.1" y="142.5">5</text>
<text x="110.1" y="140.5">6</text>
<text x="114.8" y="139.4">A&gt;B_I</text>
<text x="114.8" y="143.4">A&lt;B_I</text>
<text x="114.8" y="141.4">A=B_I</text>
<text x="121.7" y="141.4">A=B_O</text>
<text x="121.7" y="139.4">A&gt;B_O</text>
<text x="122.1" y="143.4">A&lt;B_0</text>
<text x="131" y="140.5">3</text>
<text x="131" y="142.5">12</text>
<text x="131" y="138.5">13</text>
<text x="173.9" y="139.4">X4</text>
<text x="173.9" y="141.4">X5</text>
<text x="173.9" y="143.4">X6</text>
<text x="179.8" y="138.5">5</text>
<text x="179.8" y="140.5">4</text>
<text x="179.8" y="142.5">3</text>
<text x="249.3" y="142.5">10</text>
<text x="249.3" y="140.5">12</text>
<text x="249.3" y="138.5">14</text>
<text x="259" y="142.5">9</text>
<text x="259" y="140.5">11</text>
<text x="259" y="138.5">13</text>
<text x="173.9" y="145.4">X7</text>
<text x="173.9" y="147.5">X8</text>
<text x="173.9" y="149.5">X9</text>
<text x="179.8" y="144.6">2</text>
<text x="179.8" y="146.6">23</text>
<text x="179.8" y="148.6">22</text>
<text x="211.7" y="144.6">1</text>
<text x="211.7" y="146.6">2</text>
<text x="211.7" y="148.6">3</text>
<text x="216.3" y="145.4">I1</text>
<text x="216.3" y="147.5">I2</text>
<text x="216.3" y="149.5">I3</text>
<text x="222.5" y="145.5">O1</text>
<text x="222.5" y="147.5">O2</text>
<text x="222.5" y="149.5">O3</text>
<text x="228.5" y="144.6">16</text>
<text x="228.5" y="146.6">15</text>
<text x="228.5" y="148.6">14</text>
<text x="250.3" y="148.6">4</text>
<text x="250.3" y="146.6">6</text>
<text x="250.3" y="144.6">8</text>
<text x="259" y="148.6">3</text>
<text x="259" y="146.6">5</text>
<text x="259" y="144.6">7</text>
<text x="173" y="151.5">X10</text>
<text x="173" y="155.6">X12</text>
<text x="173.1" y="153.6">X11</text>
<text x="179.8" y="150.6">21</text>
<text x="179.8" y="152.7">20</text>
<text x="179.8" y="154.7">19</text>
<text x="211.7" y="150.6">4</text>
<text x="211.7" y="152.7">5</text>
<text x="211.7" y="154.7">6</text>
<text x="216.3" y="151.5">I4</text>
<text x="216.3" y="153.6">I5</text>
<text x="216.3" y="155.6">I6</text>
<text x="222.5" y="151.5">O4</text>
<text x="222.5" y="153.6">O5</text>
<text x="222.5" y="155.6">O6</text>
<text x="228.5" y="150.6">13</text>
<text x="228.5" y="152.7">12</text>
<text x="228.5" y="154.7">11</text>
<text x="250.3" y="150.6">2</text>
<text x="259" y="150.6">1</text>
<text x="48.7" y="160.8">1</text>
<text x="51.8" y="161.7">GND</text>
<text x="58.1" y="161.7">V+</text>
<text x="62.4" y="160.8">8</text>
<text x="173" y="157.6">X13</text>
<text x="173" y="159.7">X14</text>
<text x="173" y="161.7">X15</text>
<text x="179.8" y="156.7">18</text>
<text x="179.8" y="158.8">17</text>
<text x="179.8" y="160.8">16</text>
<text x="211.7" y="156.7">7</text>
<text x="211.7" y="158.8">8</text>
<text x="216.3" y="157.6">I7</text>
<text x="216.3" y="159.7">GND</text>
<text x="221.3" y="159.7">CD+</text>
<text x="222.5" y="157.6">O7</text>
<text x="228.5" y="156.7">10</text>
<text x="228.5" y="158.8">9</text>
<text x="48.7" y="164.9">5</text>
<text x="51.8" y="165.8">CV</text>
<text x="56.7" y="165.8">THR</text>
<text x="62.4" y="164.9">6</text>
<text x="27.4" y="173">1</text>
<text x="27.4" y="171">2</text>
<text x="47.1" y="168.9">4</text>
<text x="48.7" y="173">2</text>
<text x="51.8" y="173.9">TR</text>
<text x="51.8" y="169.8">R</text>
<text x="57.4" y="169.8">DIS</text>
<text x="58.9" y="173.9">Q</text>
<text x="62.4" y="173">3</text>
<text x="62.4" y="168.9">7</text>
<text x="102.4" y="169.4" transform="rotate(-90 102.4 169.4)">18</text>
<text x="110.6" y="169.4" transform="rotate(-90 110.6 169.4)">16</text>
<text x="118.7" y="169.4" transform="rotate(-90 118.7 169.4)">16</text>
<text x="126.8" y="169.4" transform="rotate(-90 126.8 169.4)">16</text>
<text x="135" y="169.4" transform="rotate(-90 135 169.4)">16</text>
<text x="143.1" y="169.4" transform="rotate(-90 143.1 169.4)">24</text>
<text x="151.2" y="169.4" transform="rotate(-90 151.2 169.4)">14</text>
<text x="211.7" y="168.9">1</text>
<text x="211.7" y="171">2</text>
<text x="211.7" y="173">3</text>
<text x="216.3" y="169.8">I1</text>
<text x="216.3" y="171.9">I2</text>
<text x="216.3" y="173.9">I3</text>
<text x="222.5" y="169.8">O1</text>
<text x="222.5" y="171.9">O2</text>
<text x="222.5" y="173.9">O3</text>
<text x="228.5" y="168.9">16</text>
<text x="228.5" y="171">15</text>
<text x="228.5" y="173">14</text>
<text x="102.4" y="178.1" transform="rotate(-90 102.4 178.1)">9</text>
<text x="110.6" y="178.1" transform="rotate(-90 110.6 178.1)">8</text>
<text x="118.7" y="178.1" transform="rotate(-90 118.7 178.1)">8</text>
<text x="126.8" y="178.1" transform="rotate(-90 126.8 178.1)">8</text>
<text x="135" y="178.1" transform="rotate(-90 135 178.1)">8</text>
<text x="143.1" y="179.1" transform="rotate(-90 143.1 179.1)">12</text>
<text x="151.2" y="178.1" transform="rotate(-90 151.2 178.1)">7</text>
<text x="211.7" y="175">4</text>
<text x="211.7" y="177.1">5</text>
<text x="211.7" y="179.1">6</text>
<text x="216.3" y="175.9">I4</text>
<text x="216.3" y="177.9">I5</text>
<text x="216.3" y="180">I6</text>
<text x="222.5" y="175.9">O4</text>
<text x="222.5" y="178">O5</text>
<text x="222.5" y="180">O6</text>
<text x="228.5" y="175">13</text>
<text x="228.5" y="177.1">12</text>
<text x="228.5" y="179.1">11</text>
<text x="254.3" y="179.1">1</text>
<text x="211.7" y="181.1">7</text>
<text x="211.7" y="183.1">8</text>
<text x="216.3" y="182">I7</text>
<text x="216.3" y="184">GND</text>
<text x="221.3" y="184.1">CD+</text>
<text x="222.5" y="182">O7</text>
<text x="228.5" y="181.1">10</text>
<text x="228.5" y="183.1">9</text>
<text x="254.3" y="181.1">2</text>
</g>
<g font-size="1.4" fill="#c90d0c">
<text x="41.3" y="79.5" transform="rotate(-90 41.3 79.5)">+</text>
<text x="234.3" y="99.8" transform="rotate(-90 234.3 99.8)">+</text>
<text x="33.2" y="179" transform="rotate(-90 33.2 179)">+</text>
<text x="39.3" y="179" transform="rotate(-90 39.3 179)">+</text>
</g>
<g font-size="1.4" fill="#808080">
<text x="104.3" y="171.2" transform="rotate(-90 104.3 171.2)">VCC</text>
<text x="112.4" y="171.2" transform="rotate(-90 112.4 171.2)">VDD</text>
<text x="120.5" y="171.2" transform="rotate(-90 120.5 171.2)">VCC</text>
<text x="128.6" y="171.2" transform="rotate(-90 128.6 171.2)">VCC</text>
<text x="136.8" y="171.2" transform="rotate(-90 136.8 171.2)">VDD</text>
<text x="144.9" y="171.2" transform="rotate(-90 144.9 171.2)">VDD</text>
<text x="153" y="169.2" transform="rotate(-90 153 169.2)">VCC</text>
<text x="104.3" y="177.9" transform="rotate(-90 104.3 177.9)">GND</text>
<text x="112.4" y="177.9" transform="rotate(-90 112.4 177.9)">VSS</text>
<text x="120.5" y="177.9" transform="rotate(-90 120.5 177.9)">GND</text>
<text x="128.6" y="177.9" transform="rotate(-90 128.6 177.9)">GND</text>
<text x="136.8" y="177.9" transform="rotate(-90 136.8 177.9)">VSS</text>
<text x="144.9" y="177.9" transform="rotate(-90 144.9 177.9)">VSS</text>
<text x="153" y="179.4" transform="rotate(-90 153 179.4)">GND</text>
</g>
</svg>
